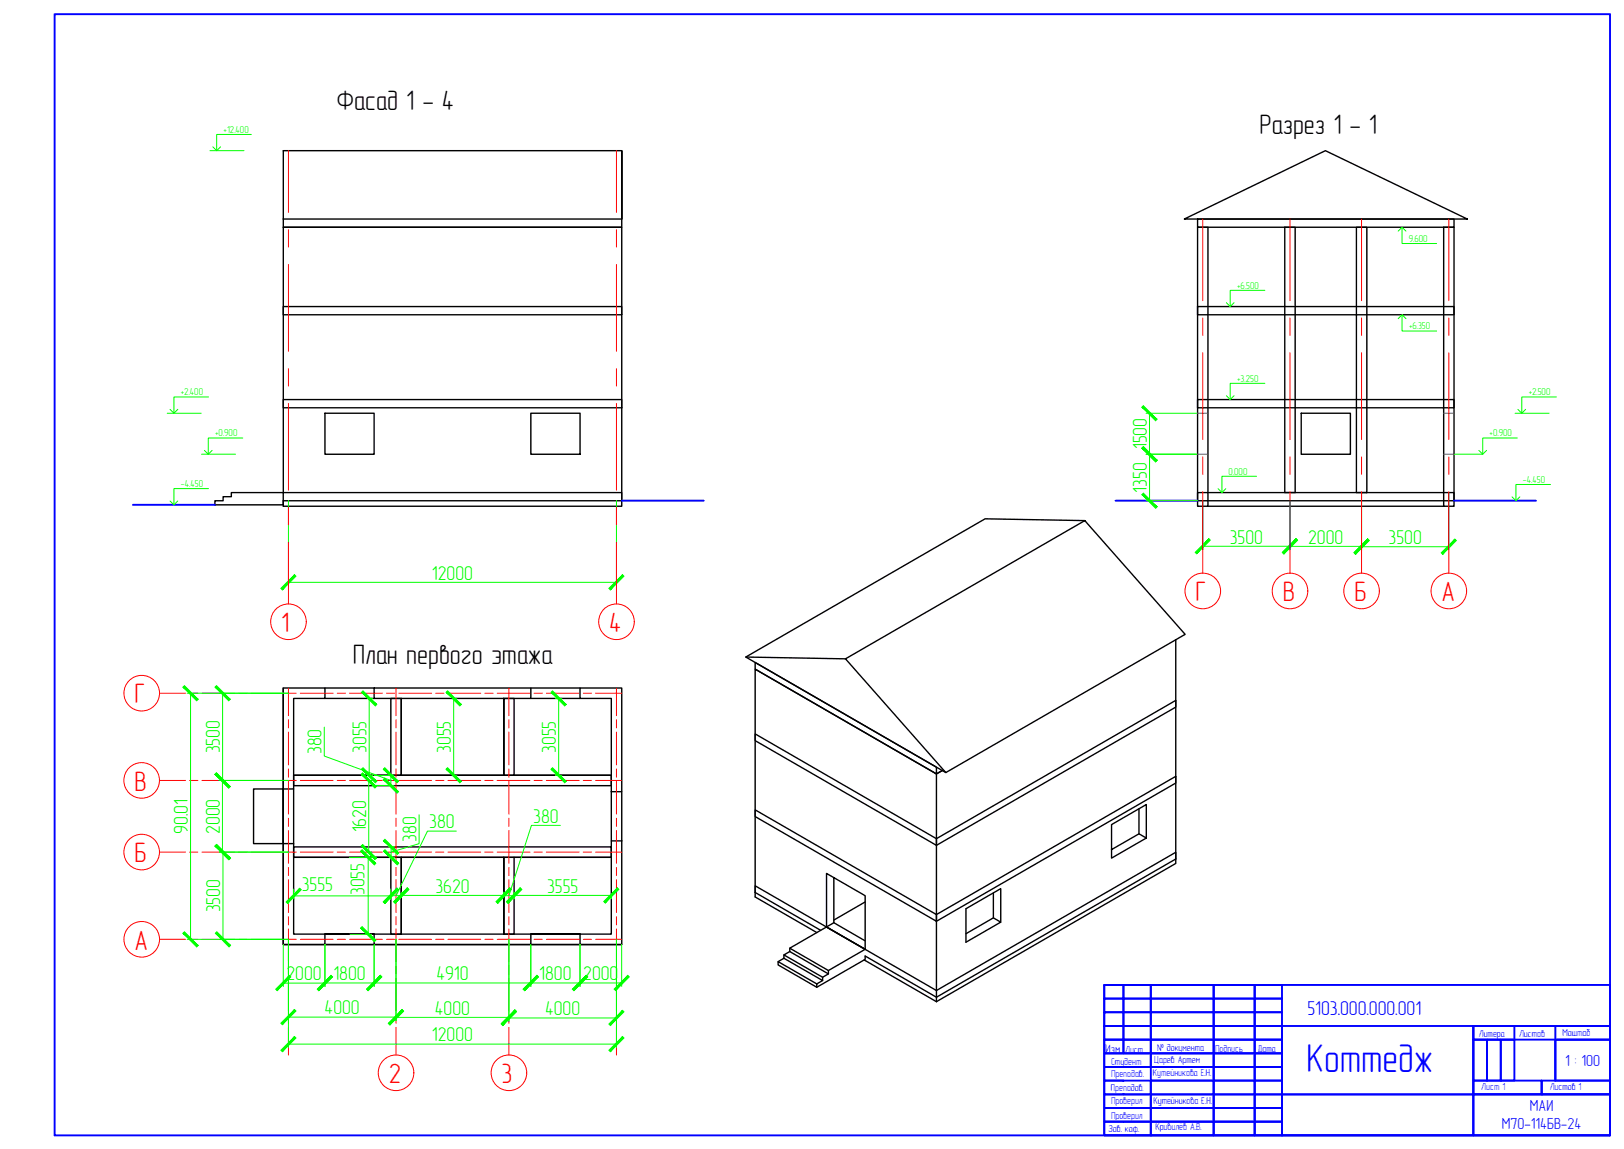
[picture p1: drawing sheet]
<svg xmlns="http://www.w3.org/2000/svg" width="594mm" height="420mm" viewBox="0 0 594 420" stroke-linecap="round" stroke-linejoin="round" font-family="sans-serif">
<g fill="none" stroke="#000" stroke-width=".51">
<path d="M227.4 55.1v25v-25h-123.8v28h123.8v-3h-123.8M103.6 83.1h123.8v102h-123.8v-2v1.5h-25v-1.5h3v-1.5h3v-1.5h19zM433.2 80.1l51.6-25 51.9 25zM438.1 83.1h3.8v102h-3.8zM438.1 80.1h93.8v3h-93.8zM470 83.1h3.8v97h-3.8zM496.2 83.1h3.8v97h-3.8zM528.1 83.1h3.8v102h-3.8zM103.6 112.1h123.8v3h-123.8zM438.1 112.1h93.8v3h-93.8zM103.6 146.1h123.8v3h-123.8zM118.9 151.1h18v15h-18z"/>
<path d="M194.2 151.1h18v15h-18zM438.1 146.1h93.8v3h-93.8zM476 151.1h18v15h-18zM103.6 180.1h123.8v3h-123.8zM396.8 190.4l-36.4-.7-87.6 50.6 73.2 42.2M438.1 180.1h93.8v3h-93.8zM441.9 185.1h86.2M430.1 234v81.7l-87.5 50.6M103.6 251.6v93.8h123.8M103.6 251.6h15.3v3.8h-11.5v33.1h-3.8zM118.9 251.6h18M118.9 255.4h18"/>
<path d="M136.9 251.6h57.3v3.8h-57.3zM143 255.4h3.8v28.1h-3.8zM146.8 255.4v28.1M184.3 255.4h3.8v28.1h-3.8v-28.1v28.1h-37.5M194.2 251.6h18M194.2 255.4h18M212.2 251.6h15.2v37.9h-3.8v-34.1h-11.4zM272.8 240.3l36.5 .6M276.2 242.3l66.4 38.2v2.5l2.1-1.2-2.1 1.2-66.4-38.3zM309.3 240.9l87.5-50.5 36.7 41.6-87.5 50.5zM276.2 268.4l66.4 38.3v2.4l-66.4-38.3zM92.8 288.5h10.8v20h-10.8z"/>
<path d="M103.6 288.5v20M107.4 283.5h116.2v3.8h-116.2zM107.4 288.5v20M107.4 283.5h35.6M188.1 283.5h35.5M223.6 289.5v18M227.4 289.5v18M276.2 296.1l66.4 38.3v2.5l-66.4-38.3zM416.6 295.7v9.2M103.6 308.5h3.8v33.1h116.2v-34.1h3.8v37.9h-15.2v-3.8h-18v3.8h-57.3v-3.8h-18v3.8h-15.3zM107.4 309.7h116.2v3.8h-116.2zM107.4 313.5h35.6"/>
<path d="M143 313.5h3.8v28.1h-3.8zM188.1 313.5h35.5M342.6 306.7l87.5-50.6v2.5l-87.5 50.5M419.3 306.5v-12.3l-12.7 7.3v12.3l12.7-7.3-2.7-1.6-10 5.8M305 320.9v16.5l-2.7 1.6v-19.6l14.2 8.1v19.6l-14.2-8.1M305 337.4l11.5 6.6M316.5 329.8l-11.5 6.6M342.6 334.4l87.5-50.5v2.4l-87.5 50.6M363.4 326.5v9.1l2.7 1.6-12.7 7.4v-12.3l12.7-7.3v12.2M363.4 335.6l-10 5.8M118.9 345.4h18M146.8 341.6v-28.1h37.5v28.1h3.8v-28.1h-3.8v28.1"/>
<path d="M194.2 345.4h18M284.6 351.6l14.2 8.2v1.2l-14.2-8.2zM286.8 349.2v1.2l14.1 8.2-2.1 1.2M286.8 350.4l-2.2 1.2M288.9 348l-2.1 1.2 14.1 8.2v1.2M288.9 346.7v1.3l14.1 8.1-2.1 1.3M300.2 340.2l-24-13.9v-2.4l66.4 38.3v-79.2l-66.4-38.3v83.3l22.6 13M303 354.9l13.5-7.8-14.2-8.1-13.4 7.7 14.1 8.2v1.2M316.1 351l26.5 15.3M298.8 361l17.7-10.2v-1.2l26.1 15.1v1.6M342.6 362.2l87.5-50.5v2.4l-87.5 50.6z"/>
</g>
<g fill="none" stroke="#00f" stroke-width=".7">
<path d="M20 5.2h569v410h-569zM404 360.2h185v55h-185zM404 360.2h7v5h-7zM404 365.2h7v5h-7zM404 370.2h7v5h-7zM404 375.2h7v5h-7zM411 360.2h10v5h-10zM411 365.2h10v5h-10zM411 370.2h10v5h-10zM411 375.2h10v5h-10zM421 360.2h23v5h-23zM421 365.2h23v5h-23z"/>
<path d="M421 370.2h23v5h-23zM421 375.2h23v5h-23zM444 360.2h15v5h-15zM444 365.2h15v5h-15zM444 370.2h15v5h-15zM444 375.2h15v5h-15zM459 360.2h10v5h-10zM459 365.2h10v5h-10zM459 370.2h10v5h-10zM459 375.2h10v5h-10zM469 375.2h70v40h50v-15h-120zM539 375.2h50v25h-50z"/>
<path d="M539 375.2h50v5h-50zM554 375.2v5M569 375.2v20M404 380.2h7v5h-7zM404 385.2h17v5h-17zM404 395.2h17v5h-17zM411 380.2h10v5h-10zM421 380.2h23v5h-23zM421 385.2h23v5h-23zM421 390.2h-17v5h7M421 390.2h23v5h-23zM421 395.2h23v5h-23z"/>
<path d="M444 380.2h15v5h-15zM444 385.2h15v5h-15zM444 390.2h15v5h-15zM444 395.2h15v5h-15zM459 380.2h10v5h-10zM459 385.2h10v5h-10zM459 390.2h10v5h-10zM459 395.2h10v5h-10zM539 395.2h25v5h-25zM539 380.2h5v15h-5zM544 380.2h5v15h-5zM549 380.2h5v15h-5z"/>
<path d="M564 395.2h25v5h-25zM569 380.2h20v15h-20zM404 405.2h17v5h-17zM404 400.2h17v5h-17zM404 410.2h17v5h-17zM421 405.2h23v5h-23zM421 400.2h23v5h-23zM421 410.2h23v5h-23zM444 405.2h15v5h-15zM444 400.2h15v5h-15zM444 410.2h15v5h-15zM459 405.2h10v5h-10z"/>
<path d="M459 400.2h10v5h-10zM459 410.2h10v5h-10zM469 400.2h70v15h-70z"/>
</g>
<g fill="none" stroke="#f00" stroke-width=".37">
<path d="M58.3 253.5h9.6M69.4 253.5h3M73.9 253.5h12M87.4 253.5h3M91.9 253.5h12M105.4 253.5h3M105.5 251.6v10.1M109.9 253.5h12M123.4 253.5h3M127.9 253.5h12M141.4 253.5h3M144.9 251.6v10.1"/>
<path d="M145.9 253.5h12M159.4 253.5h3M163.9 253.5h12M177.4 253.5h3M181.9 253.5h12M186.2 251.6v10.1M195.4 253.5h3M199.9 253.5h12M213.4 253.5h3M217.9 253.5h9.5M225.5 251.6v10.1M105.5 263.2v3"/>
<path d="M105.5 267.7v12M144.9 263.2v3M144.9 267.7v12M186.2 263.2v3M186.2 267.7v12M225.5 263.2v3M225.5 267.7v12M58.3 285.4h9.6M69.4 285.4h3M73.9 285.4h12M87.4 285.4h3M91.9 285.4h12"/>
<path d="M105.4 285.4h3M105.5 281.2v3M105.5 285.7v12M105.5 299.2v3M109.9 285.4h12M123.4 285.4h3M127.9 285.4h12M141.4 285.4h3M144.9 281.2v3M144.9 285.7v12M144.9 299.2v3M145.9 285.4h12"/>
<path d="M159.4 285.4h3M163.9 285.4h12M177.4 285.4h3M181.9 285.4h12M186.2 281.2v3M186.2 285.7v12M186.2 299.2v3M195.4 285.4h3M199.9 285.4h12M213.4 285.4h3M217.9 285.4h9.5M225.5 281.2v3"/>
<path d="M225.5 285.7v12M225.5 299.2v3M58.3 311.6h9.6M69.4 311.6h3M73.9 311.6h12M87.4 311.6h3M91.9 311.6h12M105.4 311.6h3M105.5 303.7v12M105.5 317.2v3M109.9 311.6h12M123.4 311.6h3"/>
<path d="M127.9 311.6h12M141.4 311.6h3M144.9 303.7v12M144.9 317.2v3M145.9 311.6h12M159.4 311.6h3M163.9 311.6h12M177.4 311.6h3M181.9 311.6h12M186.2 303.7v12M186.2 317.2v3M195.4 311.6h3"/>
<path d="M199.9 311.6h12M213.4 311.6h3M217.9 311.6h9.5M225.5 303.7v12M225.5 317.2v3M105.5 321.7v12M105.5 335.2v3M105.5 339.7v12M144.9 321.7v12M144.9 335.2v3M144.9 339.7v12M186.2 321.7v12"/>
<path d="M186.2 335.2v3M186.2 339.7v12M225.5 321.7v12M225.5 335.2v3M225.5 339.7v12M58.3 343.5h9.6M69.4 343.5h3M73.9 343.5h12M87.4 343.5h3M91.9 343.5h12M105.4 343.5h3M105.5 353.2v3"/>
<path d="M105.5 357.7v12M109.9 343.5h12M123.4 343.5h3M127.9 343.5h12M141.4 343.5h3M144.9 353.2v3M144.9 357.7v12M145.9 343.5h12M159.4 343.5h3M163.9 343.5h12M177.4 343.5h3M181.9 343.5h12"/>
<path d="M186.2 353.2v3M186.2 357.7v12M195.4 343.5h3M199.9 343.5h12M213.4 343.5h3M217.9 343.5h9.5M225.5 353.2v3M225.5 357.7v12M105.5 371.2v3M105.5 375.7v10.1M144.9 371.2v3M144.9 375.7v10.1"/>
<path d="M186.2 371.2v3M186.2 375.7v10.1M225.5 371.2v3M225.5 375.7v10.1"/>
<circle cx="440" cy="216.1" r="6.5"/>
<circle cx="471.9" cy="216.1" r="6.5"/>
<circle cx="498.1" cy="216.1" r="6.5"/>
<circle cx="530" cy="216.1" r="6.5"/>
<circle cx="105.5" cy="227.4" r="6.5"/>
<circle cx="225.5" cy="227.4" r="6.5"/>
<circle cx="51.8" cy="253.5" r="6.5"/>
<circle cx="51.8" cy="285.4" r="6.5"/>
<circle cx="51.8" cy="311.6" r="6.5"/>
<circle cx="51.8" cy="343.5" r="6.5"/>
<circle cx="144.9" cy="392.3" r="6.5"/>
<circle cx="186.2" cy="392.3" r="6.5"/>
</g>
<g fill="none" stroke="#0f0" stroke-width=".37">
<path d="M76.8 55.1h12.5M77.9 53.7l1.4 1.4 1.4-1.4M91.9 49.2h-12.6v5.9M511.5 84.5l1.4-1.4 1.4 1.4M512.9 83.1v5.9h12.6M448.6 110.7l1.4 1.4 1.4-1.4M462.7 106.2h-12.7v5.9M511.5 116.5l1.4-1.4 1.4 1.4M512.9 115.1v6h12.6M61.2 151.1h12.4M62.2 149.7l1.4 1.4 1.4-1.4M76.3 145.2h-12.7v5.9"/>
<path d="M419.2 151.1h18.9M420.5 151.1v32M448.6 144.7l1.4 1.4 1.4-1.4M462.7 140.2h-12.7v5.9M554.2 151.1h12.5M555.3 149.7l1.4 1.4 1.4-1.4M569.3 145.2h-12.6v5.9M73.7 166.1h12.5M74.8 164.7l1.4 1.4 1.4-1.4M76.3 178.7h-12.7v5.9M88.8 160.2h-12.6v5.9M419.2 166.1h18.9"/>
<path d="M445.6 178.7l1.4 1.4 1.4-1.4M459.7 174.2h-12.7v5.9M541 164.7l1.4 1.4 1.4-1.4M555.1 160.2h-12.7v5.9h-10.5M567.2 177.2h-12.7v5.9M62.2 183.2l1.4 1.4 1.4-1.4M105.5 183.1v31.1M225.5 183.1v31.1M419.3 183.1h18.8M440 183.3v17.7M440 199.7h31.9M471.9 183.1v17.9"/>
<path d="M471.9 199.8h26.2M498.1 180.1v21.1M498.1 199.9h31.9M530 180.1v21.1M553.1 181.7l1.4 1.4 1.5-1.4M105.5 212.9h120M68.5 253.5h37M69.7 253.5v90M81.4 253.5v58.1M134.9 255.4h1.4M135 255.4v28.1M165.5 255.4h1.7"/>
<path d="M166 255.4v28.1M203.2 255.4h2.4M204.4 255.4v28.1M118.6 265.9v10.6l24.4 8.9M80.1 285.4h25.4M134.7 285.4h1.4M134.9 285.4v26.2M134.9 283.5h1.4M136.9 283.5h7.3M136.9 287.3h7.3M143 283.5v3.8M153.3 297.9v10.6l-10.2 3.1"/>
<path d="M165.5 283.5h1.7M203.2 283.5h2.4M80.1 311.6h25.4M81.6 311.6v31.9M127.9 313.5h8M134.7 311.6h1.4M134.7 313.5v28.1M143 313.5h1.3M143 309.7h1.3M143.1 309.7v3.8M166.9 303.9h-10.5l-11.5 23.6M205 301.8h-10.6l-8.2 25.7"/>
<path d="M107.4 325v3.8M107.4 327.6h35.6M143 325v3.8M146.8 326.3v1.2h-3.8v1.3M146.8 326.2v1.3M146.8 327.4h37.5M184.3 326.3v1.2h3.8v-1.2M184.3 326.2v1.3M188.1 328.7v-1.3h35.5v1.3M68.5 343.5h37v39.6M103.6 345.4v15.3M103.6 359.5h15.3"/>
<path d="M118.9 345.4v15.3M118.9 359.5h108.5M127.9 341.6h8M136.9 345.4v15.3M144.9 343.5v29.8M186.2 343.5v30M194.2 345.4v15.3M212.2 345.4v15.3M225.5 343.5v39.6M227.4 345.4v15.3M105.5 371.9h39.4M144.9 372h41.3"/>
<path d="M186.2 372.2h39.3M105.5 381.8h120"/>
</g>
<g fill="#0f0" stroke="#0f0" stroke-width=".37">
<path d="M105.9 356.7l-4.5 5.5 5-4.9zM105.9 356.7l-4.5 5.5-.5-.5z"/>
<path d="M121.1 356.7l-5 5 .5 .5zM121.1 356.7l.5 .6-5 4.9z"/>
<path d="M121.1 356.7l-4.5 5.5 5-5zM121.1 356.7l-4.5 5.5-.5-.5z"/>
<path d="M139.1 356.7l-5 5 .5 .5zM139.1 356.7l.5 .5-5 5z"/>
<path d="M139.1 356.7l-4.5 5.5 5-5zM139.1 356.7l-4.5 5.5-.5-.5z"/>
<path d="M191.4 361.7l.5 .5 4.5-5.5zM196.4 356.7l.6 .5-5.1 5z"/>
<path d="M196.4 356.7l-4.5 5.5 5.1-5zM196.4 356.7l-4.5 5.5-.5-.5z"/>
<path d="M214.4 356.7l-5 5 .6 .5zM214.4 356.7l.5 .5-4.9 5z"/>
<path d="M214.4 356.7l-4.4 5.5 4.9-5zM214.4 356.7l-4.4 5.5-.6-.5z"/>
<path d="M229.7 356.7l-5 5 .5 .5zM229.7 356.7l.5 .5-5 5z"/>
<path d="M222.7 384l.6 .6 4.4-5.5zM227.7 379.1l.6 .5-5 5z"/>
<path d="M107.7 379.1l-4.4 5.5 5-5zM107.7 379.1l-4.4 5.5-.6-.6z"/>
<path d="M107.7 369.2l-4.4 5.5 5-5zM107.7 369.2l-4.4 5.5-.6-.5z"/>
<path d="M142.1 374.2l.5 .5 4.5-5.5zM147.1 369.2l.5 .5-5 5z"/>
<path d="M147.1 369.3l-4.5 5.5 5-5zM147.1 369.3l-4.5 5.5-.5-.5z"/>
<path d="M188.4 369.3l-5 5 .5 .5zM188.4 369.3l.5 .5-5 5z"/>
<path d="M188.4 369.5l-4.5 5.5 5-5zM188.4 369.5l-4.5 5.5-.5-.5z"/>
<path d="M227.7 369.5l-5 5 .6 .5zM227.7 369.5l.6 .5-5 5z"/>
<path d="M66.9 341.2l5.6 4.5-5-5zM66.9 341.2l5.6 4.5-.6 .6z"/>
<path d="M66.9 251.2l5 5.1 .6-.6zM66.9 251.2l.6-.5 5 5z"/>
<path d="M79.3 340.7l-.5 .5 5.5 4.5zM78.8 341.2l5.5 4.5-.5 .6z"/>
<path d="M78.8 309.4l5 4.9 .5-.5zM78.8 309.4l.5-.6 5 5z"/>
<path d="M79.1 308.8l-.5 .6 5.5 4.4zM78.6 309.4l5.5 4.4-.5 .5z"/>
<path d="M78.6 283.1l5 5.1 .5-.6zM79.1 282.6l5 5-5.5-4.5z"/>
<path d="M79.2 282.6l-.5 .5 5.5 4.5zM78.7 283.1l5.5 4.5-.5 .6z"/>
<path d="M78.7 251.2l5 5.1 .5-.6zM78.7 251.2l.5-.5 5 5z"/>
<path d="M109.7 324.8l-4.5 5.5 5-4.9zM109.7 324.8l-4.5 5.5-.5-.5z"/>
<path d="M140.2 329.8l.6 .5 4.4-5.5zM145.2 324.8l.6 .6-5 4.9z"/>
<path d="M149 324.7l-4.5 5.5 5-5zM149 324.7l-4.5 5.5-.5-.5z"/>
<path d="M181.5 329.7l.5 .5 4.5-5.5zM186.5 324.7l.5 .5-5 5z"/>
<path d="M190.3 324.7l-4.5 5.5 5-5zM185.3 329.7l5-5-4.5 5.5z"/>
<path d="M225.8 324.7l-4.9 5 .5 .5zM225.8 324.7l.6 .5-5 5z"/>
<path d="M131.9 339.4l5.6 4.4-5-5zM131.9 339.4l5.6 4.4-.6 .6z"/>
<path d="M131.9 311.3l5 5 .6-.6zM131.9 311.3l.6-.6 5 5z"/>
<path d="M132.1 309.4l5.6 4.4-5-5zM132.1 309.4l5.6 4.4-.6 .5z"/>
<path d="M132.1 283.1l5 5.1 .6-.6zM132.1 283.1l.6-.5 5 5z"/>
<path d="M132.8 280.7l-.5 .6 5.5 4.4zM132.3 281.3l5.5 4.4-.5 .6z"/>
<path d="M132.3 253.2l5 4.9 .5-.5zM132.3 253.2l.5-.6 5 5z"/>
<path d="M163.7 280.7l-.5 .6 5.5 4.4zM163.2 281.3l5.5 4.4-.5 .6z"/>
<path d="M163.2 253.2l5 4.9 .5-.5zM163.2 253.2l.5-.6 5 5z"/>
<path d="M201.6 281.3l5.5 4.4-5-5zM201.6 281.3l5.5 4.4-.5 .6z"/>
<path d="M201.6 253.2l5 4.9 .5-.5zM201.6 253.2l.5-.6 5 5z"/>
<path d="M140.8 310.7l-.5 .6 5.5 4.4zM140.3 311.3l5.5 4.4-.5 .6z"/>
<path d="M140.3 307.4l5 5.1 .5-.6zM140.3 307.4l.5-.5 5 5z"/>
<path d="M145.2 324.8l-4.4 5.5 5-5zM145.2 324.8l-4.4 5.5-.6-.5z"/>
<path d="M149 324.8l-5 5 .5 .5zM149 324.8l.5 .5-5 5z"/>
<path d="M186.5 324.8l-4.5 5.5 5-5zM186.5 324.8l-4.5 5.5-.5-.5z"/>
<path d="M185.3 329.8l.5 .5 4.5-5.5zM190.3 324.8l.5 .5-5 5z"/>
<path d="M140.2 281.3l5 5 .6-.6zM140.2 281.3l.6-.6 5 5z"/>
<path d="M140.8 284.5l-.6 .6 5.6 4.4zM140.2 285.1l5.6 4.4-.6 .5z"/>
<path d="M107.7 210.2l-4.4 5.5 5-5zM107.7 210.2l-4.4 5.5-.6-.5z"/>
<path d="M222.7 215.2l.6 .5 4.4-5.5zM227.7 210.2l.6 .5-5 5z"/>
<path d="M442.2 197l-4.5 5.5 5-5zM442.2 197l-4.5 5.5-.5-.5z"/>
<path d="M469.1 202l.5 .5 4.5-5.5zM474.1 197l.5 .5-5 5z"/>
<path d="M474.1 197l-4.5 5.6 5-5zM474.1 197l-4.5 5.6-.5-.6z"/>
<path d="M495.3 202l.6 .6 4.4-5.6zM500.3 197l.5 .6-4.9 5z"/>
<path d="M500.3 197.1l-4.4 5.6 4.9-5zM500.3 197.1l-4.4 5.6-.6-.6z"/>
<path d="M527.2 202.1l.5 .6 4.5-5.6zM532.2 197.1l.5 .6-5 5z"/>
<path d="M418.3 180.3l-.6 .6 5.6 4.4zM417.7 180.9l5.6 4.4-.5 .6z"/>
<path d="M417.7 163.9l5.1 5 .5-.6zM417.7 163.9l.6-.6 5 5z"/>
<path d="M418.3 163.3l-.6 .6 5.5 4.4zM417.7 163.9l5.5 4.4-.5 .6z"/>
<path d="M417.7 148.9l5 5 .5-.6zM417.7 148.9l.6-.6 4.9 5z"/>
</g>
<g fill="none" stroke="#f00" stroke-width=".37">
<path d="M105.5 55.1v22.6M225.5 55.1v22.6M105.5 84v6.4M105.5 96.7v31.8M225.5 84v6.4M225.5 96.7v31.8M440 80.1v29.8M471.9 80.1v29.8M498.1 80.1v29.8M530 80.1v29.8M440 116.3v6.3M471.9 116.3v6.3"/>
<path d="M498.1 116.3v6.3M530 116.3v6.3M105.5 134.8v6.4M225.5 134.8v6.4M440 129v31.7M471.9 129v31.7M498.1 129v31.7M530 129v31.7M105.5 147.5v31.8M225.5 147.5v31.8M440 167.1v6.3M440 179.8v29.8"/>
<path d="M471.9 167.1v6.3M471.9 179.8v29.8M498.1 167.1v6.3M498.1 179.8v29.8M530 167.1v6.3M530 179.8v29.8M105.5 185.6v6.4M105.5 198.3v22.6M225.5 185.6v6.4M225.5 198.3v22.6"/>
</g>
<path d="M48.6 184.6h30M227.4 183.1h30M408.1 183.1h30M531.9 183.1h30" fill="none" stroke="#00f" stroke-width=".7"/>
<path d="M438.1 151.1h3.8M528.1 151.1h3.8M438.1 166.1h3.8M528.1 166.1h3.8" fill="none" stroke="#545454" stroke-width=".37"/>
<text font-size="14.6" fill="#00f" x="477.9" y="392.2">Коттедж</text>
<g font-size="10.2">
<text x="123.1" y="40.3">Фасад 1 - 4</text>
<text x="460.8" y="49.2">Разрез 1 - 1</text>
<text x="129.1" y="242.9">План первого этажа</text>
</g>
<g font-size="10.2" fill="#f00">
<text x="437.3" y="219.9">Г</text>
<text x="469.2" y="219.9">В</text>
<text x="495.4" y="219.9">Б</text>
<text x="527.4" y="219.9">А</text>
<text x="102.9" y="231.1">1</text>
<text x="222.9" y="231.1">4</text>
<text x="49.2" y="257.2">Г</text>
<text x="49.2" y="289.1">В</text>
<text x="49.2" y="315.3">Б</text>
<text x="49.2" y="347.2">А</text>
<text x="142.2" y="396">2</text>
<text x="183.5" y="396">3</text>
</g>
<g font-size="7.3" fill="#0f0">
<text x="419.5" y="164.3" transform="rotate(-90 419.5 164.3)">1500</text>
<text x="419.5" y="180.1" transform="rotate(-90 419.5 180.1)">1350</text>
<text x="449.9" y="198.8">3500</text>
<text x="478.6" y="198.8">2000</text>
<text x="508" y="198.9">3500</text>
<text x="158" y="211.9">12000</text>
<text x="80.4" y="275.5" transform="rotate(-90 80.4 275.5)">3500</text>
<text x="117.6" y="275.8" transform="rotate(-90 117.6 275.8)">380</text>
<text x="134" y="275.3" transform="rotate(-90 134 275.3)">3055</text>
<text x="165" y="275.3" transform="rotate(-90 165 275.3)">3055</text>
<text x="203.4" y="275.3" transform="rotate(-90 203.4 275.3)">3055</text>
<text x="68.7" y="304.8" transform="rotate(-90 68.7 304.8)">90.01</text>
<text x="80.4" y="304.9" transform="rotate(-90 80.4 304.9)">2000</text>
<text x="133.9" y="304.4" transform="rotate(-90 133.9 304.4)">1620</text>
<text x="157" y="302.9">380</text>
<text x="195.1" y="300.8">380</text>
<text x="152.3" y="307.9" transform="rotate(-90 152.3 307.9)">380</text>
<text x="110.4" y="325.8">3555</text>
<text x="133.4" y="327.4" transform="rotate(-90 133.4 327.4)">3055</text>
<text x="159.3" y="326.4">3620</text>
<text x="200.1" y="326.4">3555</text>
<text x="80.6" y="333.6" transform="rotate(-90 80.6 333.6)">3500</text>
<text x="104.8" y="358.5">2000</text>
<text x="122" y="358.5">1800</text>
<text x="159.6" y="358.5">4910</text>
<text x="197.3" y="358.5">1800</text>
<text x="213.4" y="358.5">2000</text>
<text x="118.7" y="370.9">4000</text>
<text x="159.1" y="371">4000</text>
<text x="199.4" y="371.2">4000</text>
<text x="158" y="380.8">12000</text>
</g>
<text font-size="7.3" fill="#00f" x="478.3" y="371.2">5103.000.000.001</text>
<g font-size="5.9" fill="#00f">
<text x="572.5" y="389.7">1 : 100</text>
<text x="559.7" y="406.1">МАИ</text>
<text x="549.4" y="412.8">М7О-114БВ-24</text>
</g>
<text font-size="4.4" fill="#00f" x="404.4" y="384.9">Изм.</text>
<g font-size="3.7" fill="#0f0">
<text x="81.8" y="48.6">+12.400</text>
<text x="515.3" y="88.5">9.600</text>
<text x="452.6" y="105.6">+6.500</text>
<text x="515.4" y="120.5">+6.350</text>
<text x="452.6" y="139.6">+3.250</text>
<text x="66.2" y="144.6">+2.400</text>
<text x="559.2" y="144.6">+2.500</text>
<text x="78.7" y="159.6">+0.900</text>
<text x="544.9" y="159.6">+0.900</text>
<text x="449.5" y="173.6">0.000</text>
<text x="66.2" y="178.1">-4.450</text>
<text x="557.1" y="176.6">-4.450</text>
</g>
<g font-size="3.7" fill="#00f">
<text x="541" y="379.1">Литера</text>
<text x="555.7" y="379.3">Листов</text>
<text x="571.6" y="379">Маштаб</text>
<text x="406.4" y="389.4">Студент</text>
<text x="411.6" y="384.9">Лист.</text>
<text x="422.3" y="388.8">Царев Артем</text>
<text x="423.3" y="384.3">№ документа</text>
<text x="444.5" y="384.5">Подпись</text>
<text x="460.1" y="384.5">Дата</text>
<text x="406.4" y="394">Преподав.</text>
<text x="421.7" y="393.4">Кутейникова Е.Н.</text>
<text x="406.4" y="398.9">Преподав.</text>
<text x="541.9" y="398.6">Лист 1</text>
<text x="566.9" y="398.6">Листов 1</text>
<text x="406.4" y="403.5">Проверил</text>
<text x="421.9" y="403.8">Кутейникова Е.Н.</text>
<text x="405.5" y="413.9">Зав. каф.</text>
<text x="406.4" y="409.2">Проверил</text>
<text x="422.6" y="413.2">Кривилёв A.B.</text>
</g>
</svg>
